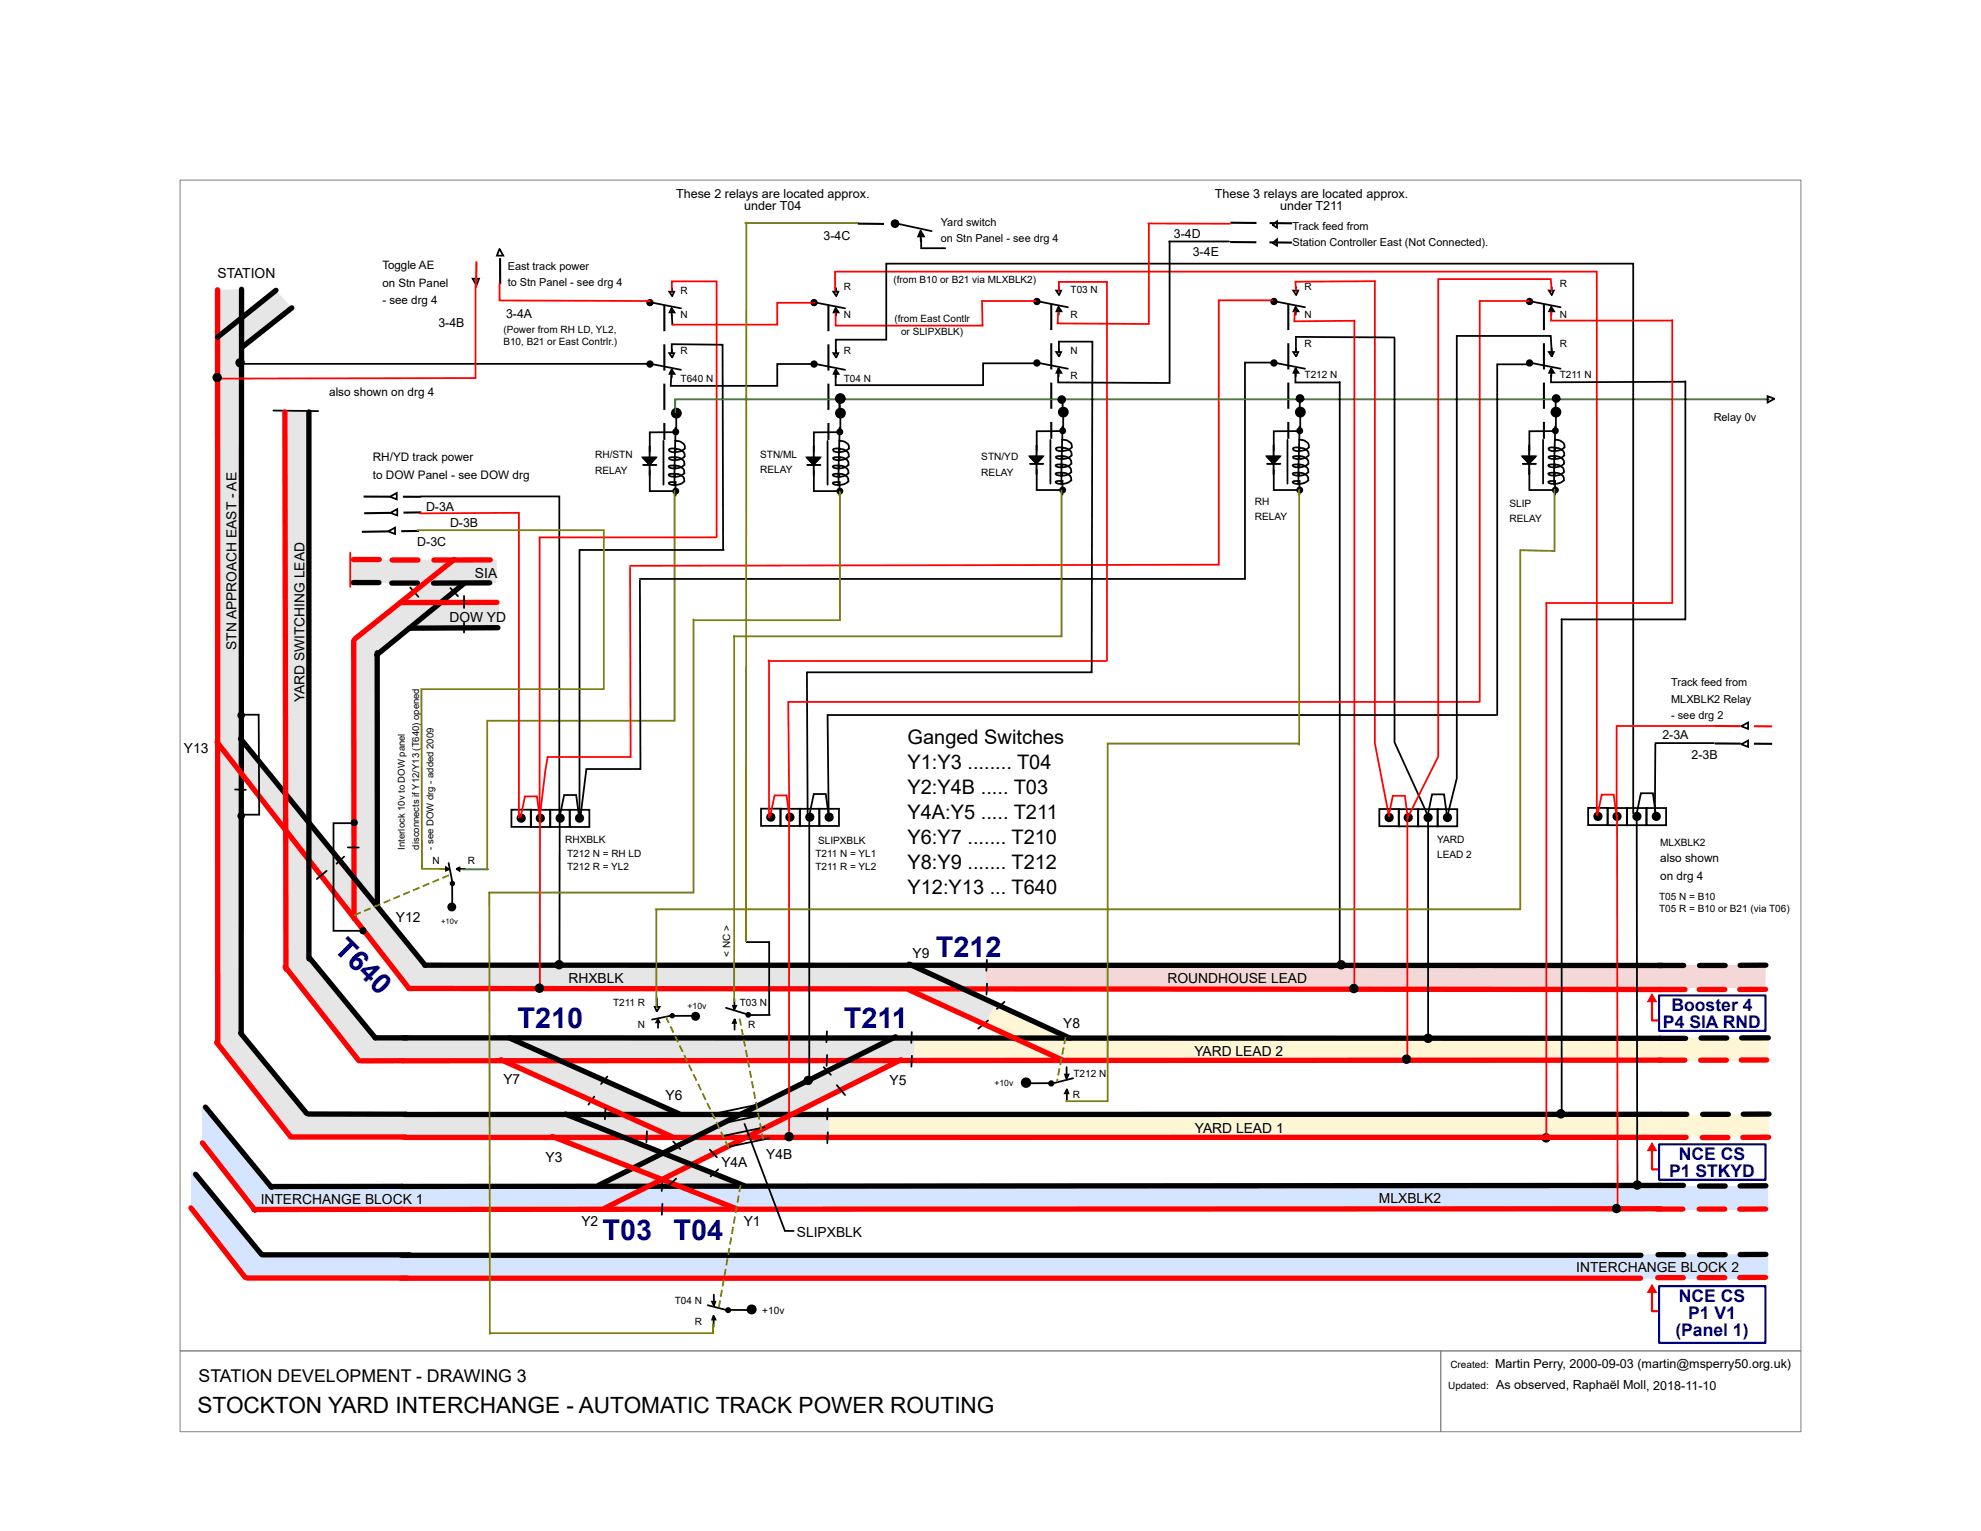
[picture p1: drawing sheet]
<svg xmlns="http://www.w3.org/2000/svg" width="279mm" height="216mm" viewBox="0 0 279 216" stroke-linecap="round" stroke-linejoin="round" font-family="sans-serif">
<path d="M25.4 25.4h228.6v165.1h-228.6zM25.4 190.5h177.8v11.4h-177.8zM203.2 190.5h50.8v11.4h-50.8z" fill="none" stroke="#808080" stroke-width=".14"/>
<g fill="#e6e6e6">
<path d="M30.7 47.6l8.2-6.7 2.3 2.5-7.1 5.6z"/>
<path d="M30.7 40.9l3.4-.1-.1 105.1-3.4 1.1z"/>
<path d="M40.2 58.1h3.4v76.9l-3.3 1.7z"/>
<path d="M49.4 78.9l20.7 .1-.1 3.2h-20.6z"/>
<path d="M57.7 88.6l4.3-3.7h8.4v3.6z"/>
<path d="M49.9 90.4l14.1-11.5 1.4 3.4-12.3 10.1z"/>
<path d="M49.9 90.4l3.6 1.5-.4 .5 .1 35.2-3.3 1.9z"/>
<path d="M30.6 104.7l3.3-.5 26 31.9-2.3 3.3z"/>
<path d="M59 134.9l.9 1.2h79.1v3.3h-81.4z"/>
</g>
<path d="M139 136.1h110.1l-.1 3.2-110 .1z" fill="#f4d7d7"/>
<g fill="#e6e6e6">
<path d="M40.2 136.3l3.4-1.3 9.3 11.4-1.9 3.2h-.4z"/>
<path d="M30.6 146.6l3.3-.9 9.6 11.4-2.5 3.2-10.4-13.3z"/>
</g>
<g fill="#d5e5ff">
<path d="M28.5 155.9l9.8 11.5-2.3 3.3-7.5-9.5z"/>
<path d="M27 164.9l9.9 12-2.3 3.3-7.7-9.9z"/>
<path d="M36.7 176.9h212.7v3.5l-214.5-.2-.9-.6z"/>
</g>
<path d="M43.3 157l73.7 .1v3.2h-76l-.3-.4z" fill="#e6e6e6"/>
<path d="M117 157.1l132.4 .1v3.1h-132.4z" fill="#fff6d5"/>
<path d="M52.9 146.4l76.1-.1v3.3h-78l-.7-.3z" fill="#e6e6e6"/>
<path d="M129 146.3h120.4v3.3h-120.4z" fill="#fff6d5"/>
<path d="M128.2 136l12.2 5.6-1.5 2.9-10.8-5z" fill="#e6e6e6"/>
<path d="M140.4 141.6l10.5 4.8-1.1 3.1-10.9-5z" fill="#fff6d5"/>
<g fill="#e6e6e6">
<path d="M71.8 146.4l24 10.7-1 3.2-24.1-10.9z"/>
<path d="M79.8 157.1l25.1 10.1-.9 3.3-26.1-10.2z"/>
<path d="M84.4 167.2l41.9-21 .8 3.2-41.9 21z"/>
</g>
<path d="M38.2 167.3h211.2v3.3l-213.4 .1-.5-.5z" fill="#d5e5ff"/>
<g fill="none" stroke="#000" stroke-width=".25">
<path d="M70.4 35.1l-.3 .9h.9l-.5-.9M126.3 31.5l5.1 1.1M129.6 33.1h.5M129.8 32.6l-.3 .7h.8l-.4-.7M129.9 32.6v.6M129.9 33.4v.6M129.9 33.7v1.3h3.4M164.9 34.1h8.5M165 34.1v19.9l-15.8-.1v-1.2M179.5 34.2l.6-.5v.9l-.6-.3M179.5 31.7l.6-.5v.9l-.6-.3M34 51.3h57.6"/>
<path d="M38.6 57.9l6.3 .1M67.2 40.2l-.5-.9h.9l-.4 .9M91.7 51.3l4.3 .8M91.7 42.6l4.3 .9M94.6 52.5h.4M94.6 43.9h.4M94.7 52.1l-.3 .6h.7l-.4-.6M94.7 43.5l-.3 .6h.7l-.4-.6M94.7 43.5v.5M94.7 44.1v.4M94.7 52.2v.4M94.7 52.8v.4"/>
<path d="M94.7 49.6v-1.1l7.2 .1 .1 28.8M94.8 44.4v1.4M94.8 50.4l-.4-.6h.7l-.3 .6M94.8 41.7l-.4-.6h.7l-.3 .6M94.8 40.6v.5M94.8 49.3v.5M95.4 58.3v2.6M114.8 51.3h-5.2v3.1h-15l.1-1.5M114.9 51.3l4.3 .9M114.9 42.6l4.3 .9M117.7 52.5h.4M117.7 43.9h.4"/>
<path d="M117.8 52.1l-.2 .6h.7l-.4-.6M117.8 43.5l-.2 .6h.7l-.4-.6M117.9 43.5v.5M117.9 44.1v.4M117.9 52.2v.4M117.9 52.8v.4M117.9 49.9v-2h7.1v-10.7h105.4v77.5M117.9 50.4l-.4-.6h.7l-.2 .6M117.9 41.7l-.4-.6h.7l-.2 .6M117.9 40.6v.5M117.9 49.3v.5M118.4 56.1v2.1"/>
<path d="M118.5 58.3v2.6M146.2 51.2h-7.5v3.1h-20.8v-1.5M146.3 51.1l4.3 .9M146.3 42.5l4.3 .8M149.1 52.4h.4M149.1 43.7h.4M149.3 52l-.3 .6h.7l-.4-.6M149.3 43.3l-.3 .6h.7l-.4-.6M149.3 43.4v.4M149.3 43.9v.5M149.3 52v.5M149.3 52.6v.5"/>
<path d="M149.3 49.7v-1.5h4.8l-.1 46.6h-40.2M149.4 50.2l-.4-.6h.7l-.3 .6M149.4 41.6l-.4-.6h.7l-.3 .6M149.4 40.5v.4M149.4 49.2v.4M149.9 56.1v1.9M150 58.1v2.6M179.4 51.1h-3.8v30.5h-85.4M179.7 51.1l4.4 .9M179.7 42.5l4.4 .8M182.6 52.4h.4M182.6 43.7h.4"/>
<path d="M182.7 52.6v1.3h6.2M182.7 52l-.3 .6h.7l-.4-.6M182.7 43.3l-.3 .6h.7l-.4-.6M182.7 43.4v.4M182.7 43.9v.5M182.7 52v.5M182.7 52.6v.5M182.8 50.2l-.4-.6h.7l-.3 .6M182.8 41.6l-.4-.6h.7l-.3 .6M182.8 40.5v.4M182.8 49.2v.4M183.4 56.2l-.1 1.8"/>
<path d="M183.4 58.1v2.6M189 53.9v82.2M196.6 47.6l-13.8-.1v2M196.7 47.7v57l4.8 10.5M215.8 51.1l4.3 .9M215.8 42.5l4.3 .8M215.8 51.4h-4.6v49.4M218.6 52.4h.4M218.6 43.7h.4M218.8 52.9v1l18.9-.1M218.8 52l-.3 .6h.7l-.4-.6M218.8 43.3l-.3 .6h.7l-.4-.6"/>
<path d="M218.8 43.4v.4M218.8 43.9v.5M218.8 52v.5M218.8 52.6v.5M218.8 50.2l-.3-.6h.6l-.2 .6M218.8 41.6l-.3-.6h.6l-.2 .6M218.8 40.5v.4M218.8 49.2v.4M218.9 49.8l-.2-2.4h-13.2v62.4l-1.4 5.5M219.4 56.2v1.9M219.4 58.1v2.6M237.7 53.8v33.5h-17.5"/>
<path d="M250.2 56.2l-.9-.3v.9l.9-.5M54.8 74.9l.9-.5v.9l-.9-.3M55 70l1-.5v.9l-1-.3M55.1 72.3l.9-.5v.9l-.9-.4M59.3 70h19.6v45.1M90.8 65.6h1.8M91.6 62.9v4.1M91.6 66.4v2.9h3.7M93.6 62.2v6.2M94.3 65.8l.4-.2 .6 .1-.1 .4-.8-.2zM94.3 66.9l.4-.1h.6l-.1 .4-.8-.1zM94.3 68.1l.4-.1h.6l-.1 .4-.8-.1z"/>
<path d="M94.4 64.6l.3-.1h.6l-.1 .4-.7-.1zM94.4 63.3h.9l-.1 .5-.7-.2-.1-.2zM95.1 60.6l.2-.1 .3 .1 .1 .3a.36 .36 0 0 1-.4 .4 .36 .36 0 0 1-.3-.4zM95.1 69l.2-.1 .3 .1 .1 .3a.36 .36 0 0 1-.4 .3 .36 .36 0 0 1-.3-.3zM95.2 65.7a1.2 1.2 0 0 1 1.3 1 2.18 2.18 0 0 1-1.4 .6zM95.2 66.8a1.2 1.2 0 0 1 1.3 1.1 2.16 2.16 0 0 1-1.4 .5zM95.2 64.5a1.2 1.2 0 0 1 1.3 1.1 2.16 2.16 0 0 1-1.4 .5zM95.2 63.3a1.2 1.2 0 0 1 1.4 1.1 2.17 2.17 0 0 1-1.4 .5zM95.2 62.2a1.2 1.2 0 0 1 1.4 1 2.17 2.17 0 0 1-1.4 .6zM95.3 68v1.9M95.3 60.9l-3.7 .1v2.7M95.3 60.3l-.1 1.8"/>
<path d="M102.1 77.6h-20.4v37.8M113.9 65.6h1.8M114.8 62.9v4.1M114.8 66.4v2.9h3.6M116.7 62.2v6.2M117.5 65.8l.3-.2 .6 .1-.1 .4-.7-.2zM117.5 66.9l.3-.1h.6l-.1 .4-.7-.1zM117.5 68.1l.3-.1h.6l-.1 .4-.7-.1zM117.5 64.6l.3-.1h.6v.4l-.8-.1zM117.6 63.3h.8v.5l-.8-.2-.1-.2zM118.3 60.6a.36 .36 0 0 1 .5 .3l-.1 .3-.2 .1-.3-.1-.1-.3zM118.3 68.9a.36 .36 0 0 1 .5 .4l-.1 .2-.2 .1-.3-.1-.1-.2z"/>
<path d="M118.3 65.7a1.2 1.2 0 0 1 1.4 1 2.17 2.17 0 0 1-1.4 .6zM118.3 66.8a1.2 1.2 0 0 1 1.4 1.1 2.19 2.19 0 0 1-1.4 .5zM118.3 64.5a1.2 1.2 0 0 1 1.4 1.1 2.17 2.17 0 0 1-1.4 .5zM118.3 63.3a1.2 1.2 0 0 1 1.4 1.1 2.16 2.16 0 0 1-1.4 .5zM118.4 62.2a1.2 1.2 0 0 1 1.3 1 2.18 2.18 0 0 1-1.4 .6zM118.4 68v1.9M118.4 60.9l-3.6 .1v2.7M118.4 60.3v1.8M145.3 65.4h1.8M146.2 62.8v4M146.2 66.2v2.9h3.6M148.1 62v6.2"/>
<path d="M148.9 65.6l.3-.1h.6v.4l-.8-.1zM148.9 66.8l.3-.1h.6v.4l-.8-.1zM148.9 68l.3-.2h.6v.4l-.8-.1zM148.9 64.4l.4-.1h.6l-.1 .4-.8-.1zM149 63.2l.9-.1-.1 .5-.8-.1-.1-.2zM149.6 60.5l.3-.1 .2 .1 .1 .2a.36 .36 0 0 1-.3 .4 .36 .36 0 0 1-.4-.4zM149.6 68.8l.3-.1 .2 .1 .1 .3a.36 .36 0 0 1-.3 .4 .36 .36 0 0 1-.4-.4zM149.7 65.5a1.2 1.2 0 0 1 1.4 1.1 2.17 2.17 0 0 1-1.4 .5zM149.7 66.7a1.2 1.2 0 0 1 1.4 1 2.17 2.17 0 0 1-1.4 .6zM149.7 64.3a1.2 1.2 0 0 1 1.4 1.1 2.19 2.19 0 0 1-1.4 .5zM149.8 63.1a1.2 1.2 0 0 1 1.4 1.1 2.16 2.16 0 0 1-1.5 .6zM149.8 62a1.2 1.2 0 0 1 1.4 1.1 2.19 2.19 0 0 1-1.4 .5z"/>
<path d="M149.8 67.8v2M149.8 60.8h-3.6v2.7M149.8 60.2v1.8M178.8 65.4h1.8M179.6 62.8v4M179.7 66.2v2.9h3.6M181.6 62v6.2M182.3 65.6l.4-.1h.6l-.1 .4-.8-.1zM182.3 66.8l.4-.1h.6l-.1 .4-.8-.1zM182.3 68l.4-.2h.6l-.1 .4-.8-.1zM182.4 64.4l.3-.1h.6l-.1 .4-.7-.1zM182.4 63.2l.9-.1-.1 .5-.7-.1-.1-.2z"/>
<path d="M183 60.6a.36 .36 0 0 1 .4-.2 .36 .36 0 0 1 .3 .3l-.1 .3-.3 .1-.2-.1-.1-.3zM183.1 68.8a.36 .36 0 0 1 .6 .3l-.1 .3-.3 .1-.2-.1-.1-.3zM183.2 65.5a1.2 1.2 0 0 1 1.3 1.1 2.17 2.17 0 0 1-1.4 .5zM183.2 66.7a1.2 1.2 0 0 1 1.3 1 2.17 2.17 0 0 1-1.4 .6zM183.2 64.3a1.19 1.19 0 0 1 1.3 1.1 2.18 2.18 0 0 1-1.4 .5zM183.2 63.1a1.2 1.2 0 0 1 1.4 1.1 2.17 2.17 0 0 1-1.4 .6zM183.2 62a1.2 1.2 0 0 1 1.4 1.1 2.18 2.18 0 0 1-1.4 .5zM183.3 67.8v2M183.3 60.8h-3.6v2.7M183.3 60.2v1.8M214.8 65.4h1.8M215.7 62.8v4"/>
<path d="M215.7 66.2v2.9h3.6M217.6 62v6.2M218.4 65.6l.3-.1h.6l-.1 .4-.7-.1zM218.4 66.8l.3-.1h.6l-.1 .4-.7-.1zM218.4 68l.3-.2h.6l-.1 .4-.7-.1zM218.4 64.4l.4-.1h.6l-.1 .4-.8-.1zM218.5 63.2l.9-.1-.1 .5-.8-.1-.1-.2zM219.1 60.5l.3-.1 .2 .1 .1 .2a.36 .36 0 0 1-.3 .4 .36 .36 0 0 1-.4-.4zM219.1 68.8l.3-.1 .2 .1 .1 .3a.36 .36 0 0 1-.3 .4 .36 .36 0 0 1-.4-.4zM219.2 65.5a1.2 1.2 0 0 1 1.4 1.1 2.17 2.17 0 0 1-1.4 .5zM219.2 66.7a1.2 1.2 0 0 1 1.4 1 2.17 2.17 0 0 1-1.4 .6zM219.2 64.3a1.2 1.2 0 0 1 1.4 1.1 2.19 2.19 0 0 1-1.4 .5z"/>
<path d="M219.3 63.1a1.2 1.2 0 0 1 1.3 1.1 2.16 2.16 0 0 1-1.4 .6zM219.3 62a1.2 1.2 0 0 1 1.4 1.1 2.19 2.19 0 0 1-1.4 .5zM219.3 67.8v2M219.3 60.8h-3.6v2.7M219.3 60.2v1.8M57.9 82.8l1.1 1.4M63.5 82.9l1.1 1.2M65.4 84v1.7M65.4 87.8v1.4M90.3 81.9v26.5h-7.6l-.8 6.9M113.8 94.9l.1 20.2M220.3 87.3v69.8"/>
<path d="M33.1 111.3l1.6 .1M34.1 100.8h2.4l.1 14.1h-2.6M49.1 119.5h1.5M50.1 116.1h-3.1v15.2h4.2M72.1 114.2h2.8v2.4h-2.8zM74.9 114.2h2.7v2.4h-2.7zM77.6 114.2h2.8v2.4h-2.8zM78.9 115.5v20.3M79 115l.6-2.9h1.7l.4 3M80.4 114.2h2.7v2.4h-2.7zM107.3 114h2.8v2.5h-2.8zM110.1 114.1h2.7v2.4h-2.7z"/>
<path d="M112.8 114.1h2.8v2.4h-2.8zM114.1 115.2v37M114.2 114.9l.6-2.9h1.7l.4 3M115.6 114.1h2.7v2.4h-2.7zM194.5 114.1h2.8v2.4h-2.8zM197.3 114.1h2.7v2.4h-2.7zM200 114.1h2.8v2.4h-2.8zM201.4 114.9l.6-2.9h1.7l.4 3M201.4 115v31M202.8 114.1h2.7v2.4h-2.7zM211 100.8h-94.3l.2 14.2M224 113.9h2.8v2.5h-2.8z"/>
<path d="M226.7 113.9h2.8v2.5h-2.8zM229.5 113.9h2.7v2.5h-2.7zM230.8 114.8l.6-2.9h1.7l.4 3M230.8 115l.1 52.1M232.2 113.9h2.8v2.5h-2.8zM233.5 104.9l-.1 10M233.5 104.8h8.2M245.6 104.9l1-.5v.9l-1-.3M245.6 102.4l1-.5v.9l-1-.4M46.1 122.8l-1.4 1.2M48.5 120.8l-1 1M62.2 122.6h.7"/>
<path d="M63 122.6h.3M63 122.4v.3M63.3 121.7l.5 2.9M63.3 122.6l-.4-.3v.5l.4-.2M63.8 124.5v3.3M64.4 122.5l.4-.2v.5zM65.6 122.5h-.8M105.3 132.9h-.1h3.3v10.1M139.2 135.4l-.1 1.5M139.2 138.7l-.1 1.6M83.8 154.6l-.8 1.2M85.4 156.3l-.1 1.5"/>
<path d="M85.7 151.8l-.9 1.1M91.2 159.5v1.6M92.6 142.6l-.2-.6h.6l-.3 .6M92.6 140.8l.1 1.2M92.7 144h.2M92.8 143.8l-.2 .4h.4l-.2-.4M92.8 143.8v.3M92.8 144.2v.7M94.8 143.2l-2.8 .6M98 143.2l-3.3 .1M102.4 142.1l3.1 1M103.5 144.1h.2"/>
<path d="M103.6 142.3l-.2-.5h.4l-.2 .5M103.6 140.9v.9M103.6 143.8l-.2 .5h.4l-.2-.5M103.6 143.8v.4M103.6 144.3v.9M105 158.5l5.7 15.1h1.2M107.1 155.7l-5.9 1.3M107.8 157.2l-5.9 1.2M107.8 159l-5.8 1.2M108.6 143.1h-3.2M116.2 150.5l1 1.1M116.6 145.4v1.6"/>
<path d="M116.7 148.8l-.1 1.5M116.7 156.3v1.6M116.8 159.7l-.1 1.5M118 153l1.2 1.4M128.6 145.5l-.1 1.6M128.6 148.9l-.1 1.5M139.4 143.9l-1.4 1.2M141.7 141.3l-1.1 1M148.4 152.7l-3.5 .1M150.2 151.5h.5l-.3 .6zM150.3 151.7h.3M150.4 150.5v1"/>
<path d="M150.4 151.6v.4M150.5 153.6l-.3 .6h.5l-.2-.6M150.5 154.2v1.1M151.4 152.1l-3.1 .7M93.4 166.4l-.1 1.6M93.4 169.8l-.1 1.5M94.9 161l1 1M95.4 166.2l-1.1 1M100.1 162.1l1 1.1M101.3 164.9l-1.1 1M108.5 160.5l-5.8 1.2M99.8 184.1l2.9 .7"/>
<path d="M100.5 183.7h.3M100.6 185.6l-.1 .5h.4l-.2-.5M100.7 186.1l-.1 1M100.7 184.1l-.3-.5h.5l-.2 .5M100.7 182.6v.9M100.7 183.6v.4M102.6 184.7h3.3"/>
<circle cx="126.2" cy="31.5" r=".48"/>
<circle cx="30.6" cy="53.2" r=".54"/>
<circle cx="33.9" cy="51.2" r=".54"/>
<circle cx="91.7" cy="51.3" r=".39"/>
<circle cx="91.7" cy="42.7" r=".39"/>
<circle cx="95.4" cy="58.3" r=".64"/>
<circle cx="114.8" cy="42.7" r=".39"/>
<circle cx="114.8" cy="51.3" r=".39"/>
<circle cx="118.5" cy="56.2" r=".63"/>
<circle cx="118.5" cy="58.3" r=".64"/>
<circle cx="146.2" cy="51.2" r=".39"/>
<circle cx="146.2" cy="42.5" r=".39"/>
<circle cx="149.7" cy="56.3" r=".48"/>
<circle cx="150" cy="58.1" r=".64"/>
<circle cx="179.7" cy="42.5" r=".39"/>
<circle cx="179.7" cy="51.2" r=".39"/>
<circle cx="183.4" cy="56.2" r=".48"/>
<circle cx="183.4" cy="58.1" r=".64"/>
<circle cx="215.7" cy="51.2" r=".39"/>
<circle cx="215.7" cy="42.5" r=".39"/>
<circle cx="219.5" cy="58.1" r=".64"/>
<circle cx="219.5" cy="56.2" r=".48"/>
<circle cx="34" cy="100.9" r=".41"/>
<circle cx="34" cy="115.1" r=".41"/>
<circle cx="50" cy="116" r=".38"/>
<circle cx="73.5" cy="115.4" r=".52"/>
<circle cx="76.2" cy="115.4" r=".52"/>
<circle cx="79" cy="115.4" r=".52"/>
<circle cx="81.7" cy="115.4" r=".52"/>
<circle cx="108.7" cy="115.2" r=".52"/>
<circle cx="111.4" cy="115.2" r=".52"/>
<circle cx="114.2" cy="115.2" r=".52"/>
<circle cx="116.9" cy="115.2" r=".52"/>
<circle cx="195.9" cy="115.3" r=".53"/>
<circle cx="198.6" cy="115.3" r=".52"/>
<circle cx="201.4" cy="115.3" r=".52"/>
<circle cx="204.1" cy="115.3" r=".52"/>
<circle cx="225.4" cy="115.1" r=".53"/>
<circle cx="228.1" cy="115.1" r=".52"/>
<circle cx="230.9" cy="115.1" r=".52"/>
<circle cx="233.6" cy="115.1" r=".52"/>
<circle cx="51.2" cy="131.3" r=".38"/>
<circle cx="63.7" cy="127.9" r=".5"/>
<circle cx="63.8" cy="124.6" r=".25"/>
<circle cx="76.1" cy="139.4" r=".54"/>
<circle cx="78.9" cy="136" r=".54"/>
<circle cx="189.2" cy="136.1" r=".54"/>
<circle cx="190.9" cy="139.4" r=".54"/>
<circle cx="94.8" cy="143.2" r=".26"/>
<circle cx="98.1" cy="143.3" r=".51"/>
<circle cx="105.5" cy="143.1" r=".28"/>
<circle cx="114" cy="152.4" r=".54"/>
<circle cx="144.7" cy="152.7" r=".61"/>
<circle cx="148.3" cy="152.8" r=".31"/>
<circle cx="198.4" cy="149.4" r=".54"/>
<circle cx="201.4" cy="146.4" r=".54"/>
<circle cx="220.1" cy="157.1" r=".54"/>
<circle cx="111.3" cy="160.3" r=".54"/>
<circle cx="218.1" cy="160.5" r=".54"/>
<circle cx="228" cy="170.4" r=".54"/>
<circle cx="230.9" cy="167.1" r=".54"/>
<circle cx="102.7" cy="184.8" r=".29"/>
<circle cx="106" cy="184.7" r=".58"/>
</g>
<g fill="none" stroke="#000" stroke-width=".18">
<path d="M90.6 64.5h2l-1 1.1zM90.6 65.6h2M91.6 62.9v1.6M91.6 65.6v1.5M113.8 64.5h1.9l-1 1.1zM113.8 65.6h1.9M114.7 62.9v1.6M114.7 65.6v1.5M145.2 64.4h1.9l-.9 1zM145.2 65.4h1.9M146.2 62.8v1.6M146.2 65.4v1.6"/>
<path d="M178.6 64.4h2l-1 1zM178.6 65.4h2M179.6 62.8v1.6M179.6 65.4v1.6M214.7 64.4h1.9l-.9 1zM214.7 65.4h1.9M215.7 62.8v1.6M215.7 65.4v1.6"/>
</g>
<g fill="#000">
<path d="M90.6 64.5h2l-1 1.1zM95.1 60.6l.2-.1 .3 .1 .1 .3-.1 .3-.3 .1-.2-.1-.1-.3zM95.1 69l.2-.1 .3 .1 .1 .3-.1 .2-.3 .1-.2-.1-.1-.2zM113.8 64.5h1.9l-1 1.1zM118.2 60.6l.3-.1 .2 .1 .1 .3-.1 .3-.2 .1-.3-.1-.1-.3zM118.2 69l.3-.1 .2 .1 .1 .3-.1 .2-.2 .1-.3-.1-.1-.2zM145.2 64.4h1.9l-.9 1zM149.6 60.5l.3-.1 .2 .1 .1 .2-.1 .3-.2 .1-.3-.1-.1-.3zM149.6 68.8l.3-.1 .2 .1 .1 .3-.1 .3-.2 .1-.3-.1-.1-.3zM178.6 64.4h2l-1 1zM183.1 60.5l.2-.1 .3 .1 .1 .2-.1 .3-.3 .1-.2-.1-.1-.3zM183.1 68.8l.2-.1 .3 .1 .1 .3-.1 .3-.3 .1-.2-.1-.1-.3z"/>
<path d="M214.7 64.4h1.9l-.9 1zM219.1 60.5l.3-.1 .2 .1 .1 .2-.1 .3-.2 .1-.3-.1-.1-.3zM219.1 68.8l.3-.1 .2 .1 .1 .3-.1 .3-.2 .1-.3-.1-.1-.3zM49.7 115.7l.3-.1 .2 .1 .1 .3-.1 .3-.2 .1-.3-.1-.1-.3zM50.9 131l.3-.1 .3 .1 .1 .3-.1 .2-.3 .1-.3-.1-.1-.2zM63.6 124.4h.4l.1 .2-.1 .2h-.4l-.1-.2zM94.6 143h.4l.1 .2-.1 .2h-.4v-.2zM105.3 142.9h.4l.1 .2-.1 .2h-.4v-.2zM148.1 152.5h.2h.2l.1 .3-.1 .2-.2 .1-.2-.1-.1-.2zM102.5 184.5h.2h.2l.1 .3-.1 .2-.2 .1-.2-.1-.1-.2z"/>
<circle cx="126.2" cy="31.5" r=".49"/>
<circle cx="30.6" cy="53.2" r=".54"/>
<circle cx="33.9" cy="51.2" r=".54"/>
<circle cx="91.7" cy="42.7" r=".39"/>
<circle cx="91.7" cy="51.3" r=".39"/>
<circle cx="95.4" cy="58.3" r=".64"/>
<circle cx="114.8" cy="51.3" r=".39"/>
<circle cx="114.8" cy="42.7" r=".39"/>
<circle cx="118.5" cy="56.2" r=".64"/>
<circle cx="118.5" cy="58.3" r=".64"/>
<circle cx="146.2" cy="51.2" r=".39"/>
<circle cx="146.2" cy="42.5" r=".39"/>
<circle cx="149.7" cy="56.3" r=".49"/>
<circle cx="150" cy="58.1" r=".64"/>
<circle cx="179.7" cy="51.2" r=".39"/>
<circle cx="179.7" cy="42.5" r=".39"/>
<circle cx="183.3" cy="56.2" r=".49"/>
<circle cx="183.4" cy="58.1" r=".64"/>
<circle cx="215.7" cy="42.5" r=".39"/>
<circle cx="215.7" cy="51.2" r=".39"/>
<circle cx="219.4" cy="58.1" r=".64"/>
<circle cx="219.5" cy="56.2" r=".49"/>
<circle cx="34" cy="115.1" r=".41"/>
<circle cx="34" cy="100.9" r=".41"/>
<circle cx="73.5" cy="115.4" r=".53"/>
<circle cx="76.2" cy="115.4" r=".53"/>
<circle cx="79" cy="115.4" r=".53"/>
<circle cx="81.7" cy="115.4" r=".53"/>
<circle cx="108.7" cy="115.2" r=".53"/>
<circle cx="111.4" cy="115.2" r=".53"/>
<circle cx="114.2" cy="115.2" r=".53"/>
<circle cx="116.9" cy="115.2" r=".53"/>
<circle cx="195.9" cy="115.3" r=".53"/>
<circle cx="198.6" cy="115.3" r=".53"/>
<circle cx="201.4" cy="115.3" r=".53"/>
<circle cx="204.1" cy="115.3" r=".53"/>
<circle cx="225.4" cy="115.1" r=".53"/>
<circle cx="228.1" cy="115.1" r=".53"/>
<circle cx="230.9" cy="115.1" r=".53"/>
<circle cx="233.6" cy="115.1" r=".53"/>
<circle cx="63.7" cy="127.9" r=".5"/>
<circle cx="76.1" cy="139.4" r=".54"/>
<circle cx="78.9" cy="136" r=".54"/>
<circle cx="189.2" cy="136.1" r=".54"/>
<circle cx="190.9" cy="139.4" r=".54"/>
<circle cx="98.1" cy="143.3" r=".51"/>
<circle cx="114" cy="152.4" r=".54"/>
<circle cx="144.7" cy="152.7" r=".61"/>
<circle cx="198.4" cy="149.4" r=".54"/>
<circle cx="201.4" cy="146.4" r=".54"/>
<circle cx="220.1" cy="157.1" r=".54"/>
<circle cx="111.3" cy="160.3" r=".54"/>
<circle cx="218.1" cy="160.5" r=".54"/>
<circle cx="228" cy="170.4" r=".54"/>
<circle cx="230.9" cy="167.1" r=".54"/>
<circle cx="106" cy="184.7" r=".58"/>
</g>
<g fill="none" stroke="#000" stroke-width=".29" stroke-dasharray="3.7 1.8" stroke-linecap="butt">
<path d="M121 31.5l4.8 .1M173.5 34.1l8.7 .1M173.5 31.4l8.7 .1M70.5 40.1v-4M93.7 43v19M116.8 43v19M148.3 42.9v19M181.7 42.9v19M217.8 42.9v19M51 75l8.1-.1M51.3 70l8 .1M51.4 72.4l8-.1"/>
<path d="M241.8 104.8l8.1 .1"/>
</g>
<g fill="none" stroke="#f00" stroke-width=".25">
<path d="M70.5 40v2.4l21.2 .1M162 31.5l11.5 .1M162 31.6v14.1l-12.8-.1v-1.5M193.9 39.7v65.1l2 10.4M193.9 39.7h-11.2l.1 1.2M67.1 40.3v13l-36.5 .1M94.8 41v-1.3h6.3v36M114.9 42.7h-5.3v3.1h-14.8M117.8 40.9v-2.6h107.4v76.6M146.1 42.5h-7.6l.1 3.4h-20.7v-1.8M149.3 41v-1.2h6.8v53.4M179.4 42.3h-7.5v37.3l-83 .2"/>
<path d="M182.6 43.9l-.1 1.4 8.5-.1M191 45.2v94.3M215.6 42.4h-6.9v56.6M218.8 44v1.2h17.1M218.9 41.1l-.2-1.7h-15.9v67.3l-4.3 8.6M235.9 45.1v39.9h-17.8M49.4 77.9v4.9M59.2 72.4l14-.1v43M101 75.8h-24.9v39.5l-.4-3h-1.7l-.6 2.9M88.9 80v26.8h-11.7l-1 8.2M108.4 93.2h47.6M108.5 93.1v22.2"/>
<path d="M208.5 99h-97.3l.1 16.2M218.1 85v75.4M76.2 115.5l-.1 23.8M108.6 115.1l.6-2.9h1.7l.4 3M111.3 115.3v45M195.8 115.1l.6-2.9h1.7l.4 3M198.5 115v34.1M225.3 115l.6-2.9h1.7l.4 2.9M228.1 115v55.4M241.9 102.4h-13.9v12.6"/>
</g>
<g fill="none" stroke="#000" stroke-width=".75">
<path d="M34.1 40.8l-.1 104.9M38.9 40.9l-8.2 6.7M41.2 43.4l-7.1 5.6M43.6 58.1v77.1M49.8 82.2h3.6M53.2 92.1v35.5M55.3 82.2h3.6M65.4 82.3l-12.3 10.1M69.1 82.2h-8M70.2 88.5l-12.5 .1M33.9 104.2l26.1 31.9M43.6 135l9.3 11.4"/>
<path d="M59.9 136.1h177.6M128.2 136l22.7 10.4M239.7 136.1h3.6M249.1 136.1h-3.7M29 156.1l9.3 11.3M33.9 145.7l9.4 11.3M43.5 157.1h13.8M52.9 146.4h4.5M56.8 146.4h177.4M71.8 146.4l24 10.7M79.8 157.1l25.1 10.1M126.3 146.2l-41.9 21"/>
<path d="M234.1 146.4h3.6M237.9 157.1l-180.8 .1M239.9 146.4h3.6M240.1 157.1h3.7M249.4 146.4h-3.8M249.5 157.1h-3.6M27.6 165.6l9.3 11.3M37 177h20.8M56.6 177h174.8M56.7 167.3h-18.5M233.8 167.2h3.6M233.8 176.9h3.7"/>
<path d="M234.2 167.2l-177.6 .1M239.7 176.9h3.6M239.7 167.3h3.6M249.1 176.9h-3.7M249.1 167.2h-3.7"/>
</g>
<g fill="none" stroke="#f00" stroke-width=".75">
<path d="M30.7 40.9v106.3M40.2 58.1l.1 78.6M49.9 78.9h3.6M55.3 79h3.6M64.1 78.9l-14.1 11.2M69.1 79h-7.9M49.9 90.4v39.1M70.1 84.9l-13.7 .1M30.6 104.7l27.1 34.7M40.2 136.3l10.4 13.3M57.6 139.4l176.5 .1M128.1 139.5l21.7 10"/>
<path d="M234 139.5h3.7M239.6 139.5h3.7M249 139.5h-3.6M30.6 147l10.3 13.3M56.9 149.6h-5.9M70.7 149.4l24.1 10.9M127.1 149.4l-41.9 21M234 149.5h3.6M234.3 149.5l-177.5 .1M239.9 149.5h3.6M249.2 149.5h-3.6M26.9 170.3l7.7 9.9"/>
<path d="M28.5 161.2l7.5 9.5M41 160.3h16.2M56.7 170.5l-20.9 .1M77.9 160.3l26.1 10.2M234.1 160.4h-177.1M234.2 160.4h3.6M237.4 170.5h-180.8M239.6 170.5h3.7M240.1 160.4h3.6M249 170.5h-3.6M249.4 160.4h-3.6M34.9 180.2h22.5"/>
<path d="M56.6 180.3h174.8M233.8 180.2h3.6M239.6 180.2h3.7M249 180.1l-3.6 .1"/>
</g>
<path d="M249.5 56.3h-154.3v1.9M65.1 122.6h3.7" fill="none" stroke="#008000" stroke-width=".25"/>
<g fill="none" stroke="#808000" stroke-width=".25">
<path d="M105.1 31.5h15.9M105.3 31.4l-.1 101.4M58.9 74.8h26.3v22.4h-25.8l.1 25.3h3.2M95.1 69.2v32.4h-26.4v21M118.5 69.4v18.1h-20.7M149.7 69.2v20.5h-46.2M183.2 69.1v35.9M219.2 69.1v8.6l-4.8-.1v50.6h-121.9M97.8 87.4v38.5h-28.8M103.5 89.6v51.6M183.2 104.9h-27v50.4h-5.8M69 125.9l.1 62.2"/>
<path d="M92.6 128.2v13.8M100.6 186.8v1.2h-31.5"/>
</g>
<path d="M67.2 40.6v-4.7M241.8 102.4h8.1" fill="none" stroke="#f00" stroke-width=".29" stroke-dasharray="3.7 1.8" stroke-linecap="butt"/>
<path d="M50 129.1l13.4-5.7M93.9 143.4l9 18.7M104.3 143.6l3.3 17.1M150.3 146.2l-1.2 6.4M104.4 167.1l-3 17.4" fill="none" stroke="#808000" stroke-width=".25" stroke-dasharray="1 .5" stroke-linecap="butt"/>
<path d="M233 140.9v3h1M233 161.9v3h1M233 181.9v3h1" fill="none" stroke="#f00" stroke-width=".3"/>
<g fill="#f00" stroke="#f00" stroke-width=".16">
<path d="M233 140.2l.6 1.1h-1.2z"/>
<path d="M233 181.2l.6 1h-1.2z"/>
<path d="M233 161.2l.6 1.1h-1.2z"/>
</g>
<path d="M234 140.4h15v5h-15zM234 161.4h15v5h-15zM234 181.4h15v8h-15z" fill="none" stroke="#000080" stroke-width=".3"/>
<g font-size="4" fill="#000080">
<text x="47" y="133.9" transform="rotate(45 47 133.9)">T640</text>
<text x="132" y="134.9">T212</text>
<text x="73" y="144.9">T210</text>
<text x="119" y="144.9">T211</text>
<text x="85" y="174.9">T03</text>
<text x="95" y="174.9">T04</text>
</g>
<text font-size="3.2" x="27.9" y="199.3">STOCKTON YARD INTERCHANGE - AUTOMATIC TRACK POWER ROUTING</text>
<g font-size="2.8">
<text x="128" y="104.9">Ganged Switches</text>
<text x="128" y="108.4">Y1:Y3 ........ T04</text>
<text x="128" y="112">Y2:Y4B ..... T03</text>
<text x="128" y="115.5">Y4A:Y5 ..... T211</text>
<text x="128" y="119">Y6:Y7 ....... T210</text>
<text x="128" y="122.5">Y8:Y9 ....... T212</text>
<text x="128" y="126.1">Y12:Y13 ... T640</text>
</g>
<g font-size="2.5" fill="#000080">
<text x="235.7" y="142.5">Booster 4</text>
<text x="234.5" y="145">P4 SIA RND</text>
<text x="235.4" y="166">P1 STKYD</text>
<text x="236.8" y="163.5">NCE CS</text>
<text x="236.8" y="183.5">NCE CS</text>
<text x="236.3" y="188.5">(Panel 1)</text>
<text x="238.1" y="186">P1 V1</text>
</g>
<text font-size="2.5" x="28" y="194.9">STATION DEVELOPMENT - DRAWING 3</text>
<g font-size="2">
<text x="30.7" y="39.3">STATION</text>
<text x="67" y="81.5">SIA</text>
<text x="63.4" y="87.8">DOW YD</text>
<text x="33.3" y="91.7" transform="rotate(-90 33.3 91.7)">STN APPROACH EAST - AE</text>
<text x="42.9" y="99.1" transform="rotate(-90 42.9 99.1)">YARD SWITCHING LEAD</text>
<text x="25.9" y="106.2">Y13</text>
<text x="55.8" y="130">Y12</text>
<text x="128.7" y="135.2">Y9</text>
<text x="80.2" y="138.7">RHXBLK</text>
<text x="164.6" y="138.6">ROUNDHOUSE LEAD</text>
<text x="150" y="145">Y8</text>
<text x="168.5" y="148.9">YARD LEAD 2</text>
<text x="71" y="152.9">Y7</text>
<text x="93.9" y="155.2">Y6</text>
<text x="125.5" y="153">Y5</text>
<text x="168.5" y="159.7">YARD LEAD 1</text>
<text x="76.9" y="163.8">Y3</text>
<text x="101.7" y="164.6">Y4A</text>
<text x="108.1" y="163.4">Y4B</text>
<text x="36.8" y="169.8">INTERCHANGE BLOCK 1</text>
<text x="82" y="172.9">Y2</text>
<text x="104.9" y="172.9">Y1</text>
<text x="194.5" y="169.7">MLXBLK2</text>
<text x="112.4" y="174.5">SLIPXBLK</text>
<text x="222.3" y="179.4">INTERCHANGE BLOCK 2</text>
</g>
<g font-size="1.8">
<text x="95.4" y="27.9">These 2 relays are located approx.</text>
<text x="105" y="29.7">under T04</text>
<text x="171.4" y="27.9">These 3 relays are located approx.</text>
<text x="180.5" y="29.7">under T211</text>
<text x="210.9" y="192.9">Martin Perry, 2000-09-03 (martin@msperry50.org.uk)</text>
<text x="211" y="195.9">As observed, Raphaël Moll, 2018-11-10</text>
</g>
<g font-size="1.7">
<text x="116.2" y="33.9">3-4C</text>
<text x="165.6" y="33.5">3-4D</text>
<text x="168.2" y="36.1">3-4E</text>
<text x="61.8" y="46.1">3-4B</text>
<text x="71.4" y="44.9">3-4A</text>
<text x="46.4" y="55.8">also shown on drg 4</text>
<text x="52.6" y="65">RH/YD track power</text>
<text x="52.6" y="67.5">to DOW Panel - see DOW drg</text>
<text x="58.9" y="77">D-3C</text>
<text x="60.1" y="72">D-3A</text>
<text x="63.5" y="74.4">D-3B</text>
<text x="234.5" y="104.2">2-3A</text>
<text x="238.6" y="107">2-3B</text>
<text x="234.2" y="121.6">also shown</text>
<text x="234.2" y="124.1">on drg 4</text>
</g>
<g font-size="1.6">
<text x="53.9" y="38">Toggle AE</text>
<text x="53.9" y="40.4">on Stn Panel</text>
<text x="53.9" y="42.9">- see drg 4</text>
</g>
<g font-size="1.5">
<text x="132.7" y="31.9">Yard switch</text>
<text x="132.7" y="34.2">on Stn Panel - see drg 4</text>
<text x="182.3" y="32.5">Track feed from</text>
<text x="182.3" y="34.7">Station Controller East (Not Connected).</text>
<text x="71.6" y="38.1">East track power</text>
<text x="71.6" y="40.4">to Stn Panel - see drg 4</text>
<text x="241.7" y="59.4">Relay 0v</text>
<text x="235.7" y="96.8">Track feed from</text>
<text x="235.7" y="99.1">MLXBLK2 Relay</text>
<text x="235.7" y="101.4">- see drg 2</text>
</g>
<g font-size="1.4">
<text x="96" y="41.4">R</text>
<text x="119" y="40.9">R</text>
<text x="126" y="39.9">(from B10 or B21 via MLXBLK2)</text>
<text x="151" y="41.4">T03 N</text>
<text x="184" y="40.9">R</text>
<text x="220" y="40.4">R</text>
<text x="71" y="46.9">(Power from RH LD, YL2,</text>
<text x="96" y="44.9">N</text>
<text x="119" y="44.9">N</text>
<text x="126.1" y="45.4">(from East Contlr</text>
<text x="127.1" y="47.2">or SLIPXBLK)</text>
<text x="151" y="44.9">R</text>
<text x="184" y="44.9">N</text>
<text x="220" y="44.9">N</text>
<text x="71" y="48.7">B10, B21 or East Contrlr.)</text>
<text x="96" y="49.9">R</text>
<text x="96" y="53.9">T640 N</text>
<text x="119" y="49.9">R</text>
<text x="119" y="53.9">T04 N</text>
<text x="151" y="49.9">N</text>
<text x="151" y="53.4">R</text>
<text x="184" y="48.9">R</text>
<text x="184" y="53.4">T212 N</text>
<text x="220" y="48.9">R</text>
<text x="220" y="53.4">T211 N</text>
<text x="83.9" y="64.6">RH/STN</text>
<text x="107.2" y="64.6">STN/ML</text>
<text x="138.4" y="64.9">STN/YD</text>
<text x="83.9" y="66.8">RELAY</text>
<text x="107.2" y="66.8">RELAY</text>
<text x="138.4" y="67.1">RELAY</text>
<text x="177" y="71.2">RH</text>
<text x="212.9" y="71.5">SLIP</text>
<text x="177" y="73.4">RELAY</text>
<text x="212.9" y="73.6">RELAY</text>
<text x="79.7" y="118.9">RHXBLK</text>
<text x="115.4" y="119">SLIPXBLK</text>
<text x="202.7" y="118.9">YARD</text>
<text x="234.1" y="119.2">MLXBLK2</text>
<text x="61" y="121.9">N</text>
<text x="66" y="121.9">R</text>
<text x="80" y="120.9">T212 N = RH LD</text>
<text x="80" y="122.7">T212 R = YL2</text>
<text x="115" y="120.9">T211 N = YL1</text>
<text x="115" y="122.7">T211 R = YL2</text>
<text x="202.7" y="121.1">LEAD 2</text>
<text x="234" y="126.9">T05 N = B10</text>
<text x="234" y="128.7">T05 R = B10 or B21 (via T06)</text>
<text x="103" y="134.9" transform="rotate(-90 103 134.9)">&lt; NC &gt;</text>
<text x="86.5" y="141.9">T211 R</text>
<text x="104.4" y="141.8">T03 N</text>
<text x="90" y="144.9">N</text>
<text x="105.5" y="144.9">R</text>
<text x="151.3" y="154.9">R</text>
<text x="151.4" y="151.9">T212 N</text>
<text x="95.2" y="183.9">T04 N</text>
<text x="107.5" y="185.3">+10v</text>
<text x="98" y="186.9">R</text>
<text x="204.2" y="195.9">Updated:</text>
<text x="204.6" y="192.9">Created:</text>
</g>
<g font-size="1.3">
<text x="57.1" y="119.8" transform="rotate(-90 57.1 119.8)">Interlock 10v to DOW panel</text>
<text x="59.1" y="119.8" transform="rotate(-90 59.1 119.8)">disconnects if Y12/Y13 (T640) opened</text>
<text x="61.1" y="119.8" transform="rotate(-90 61.1 119.8)">- see DOW drg - added 2009</text>
</g>
<g font-size="1.2">
<text x="97" y="142.3">+10v</text>
<text x="140.3" y="153.2">+10v</text>
</g>
<text font-size="1.1" x="62.2" y="130.2">+10v</text>
</svg>
